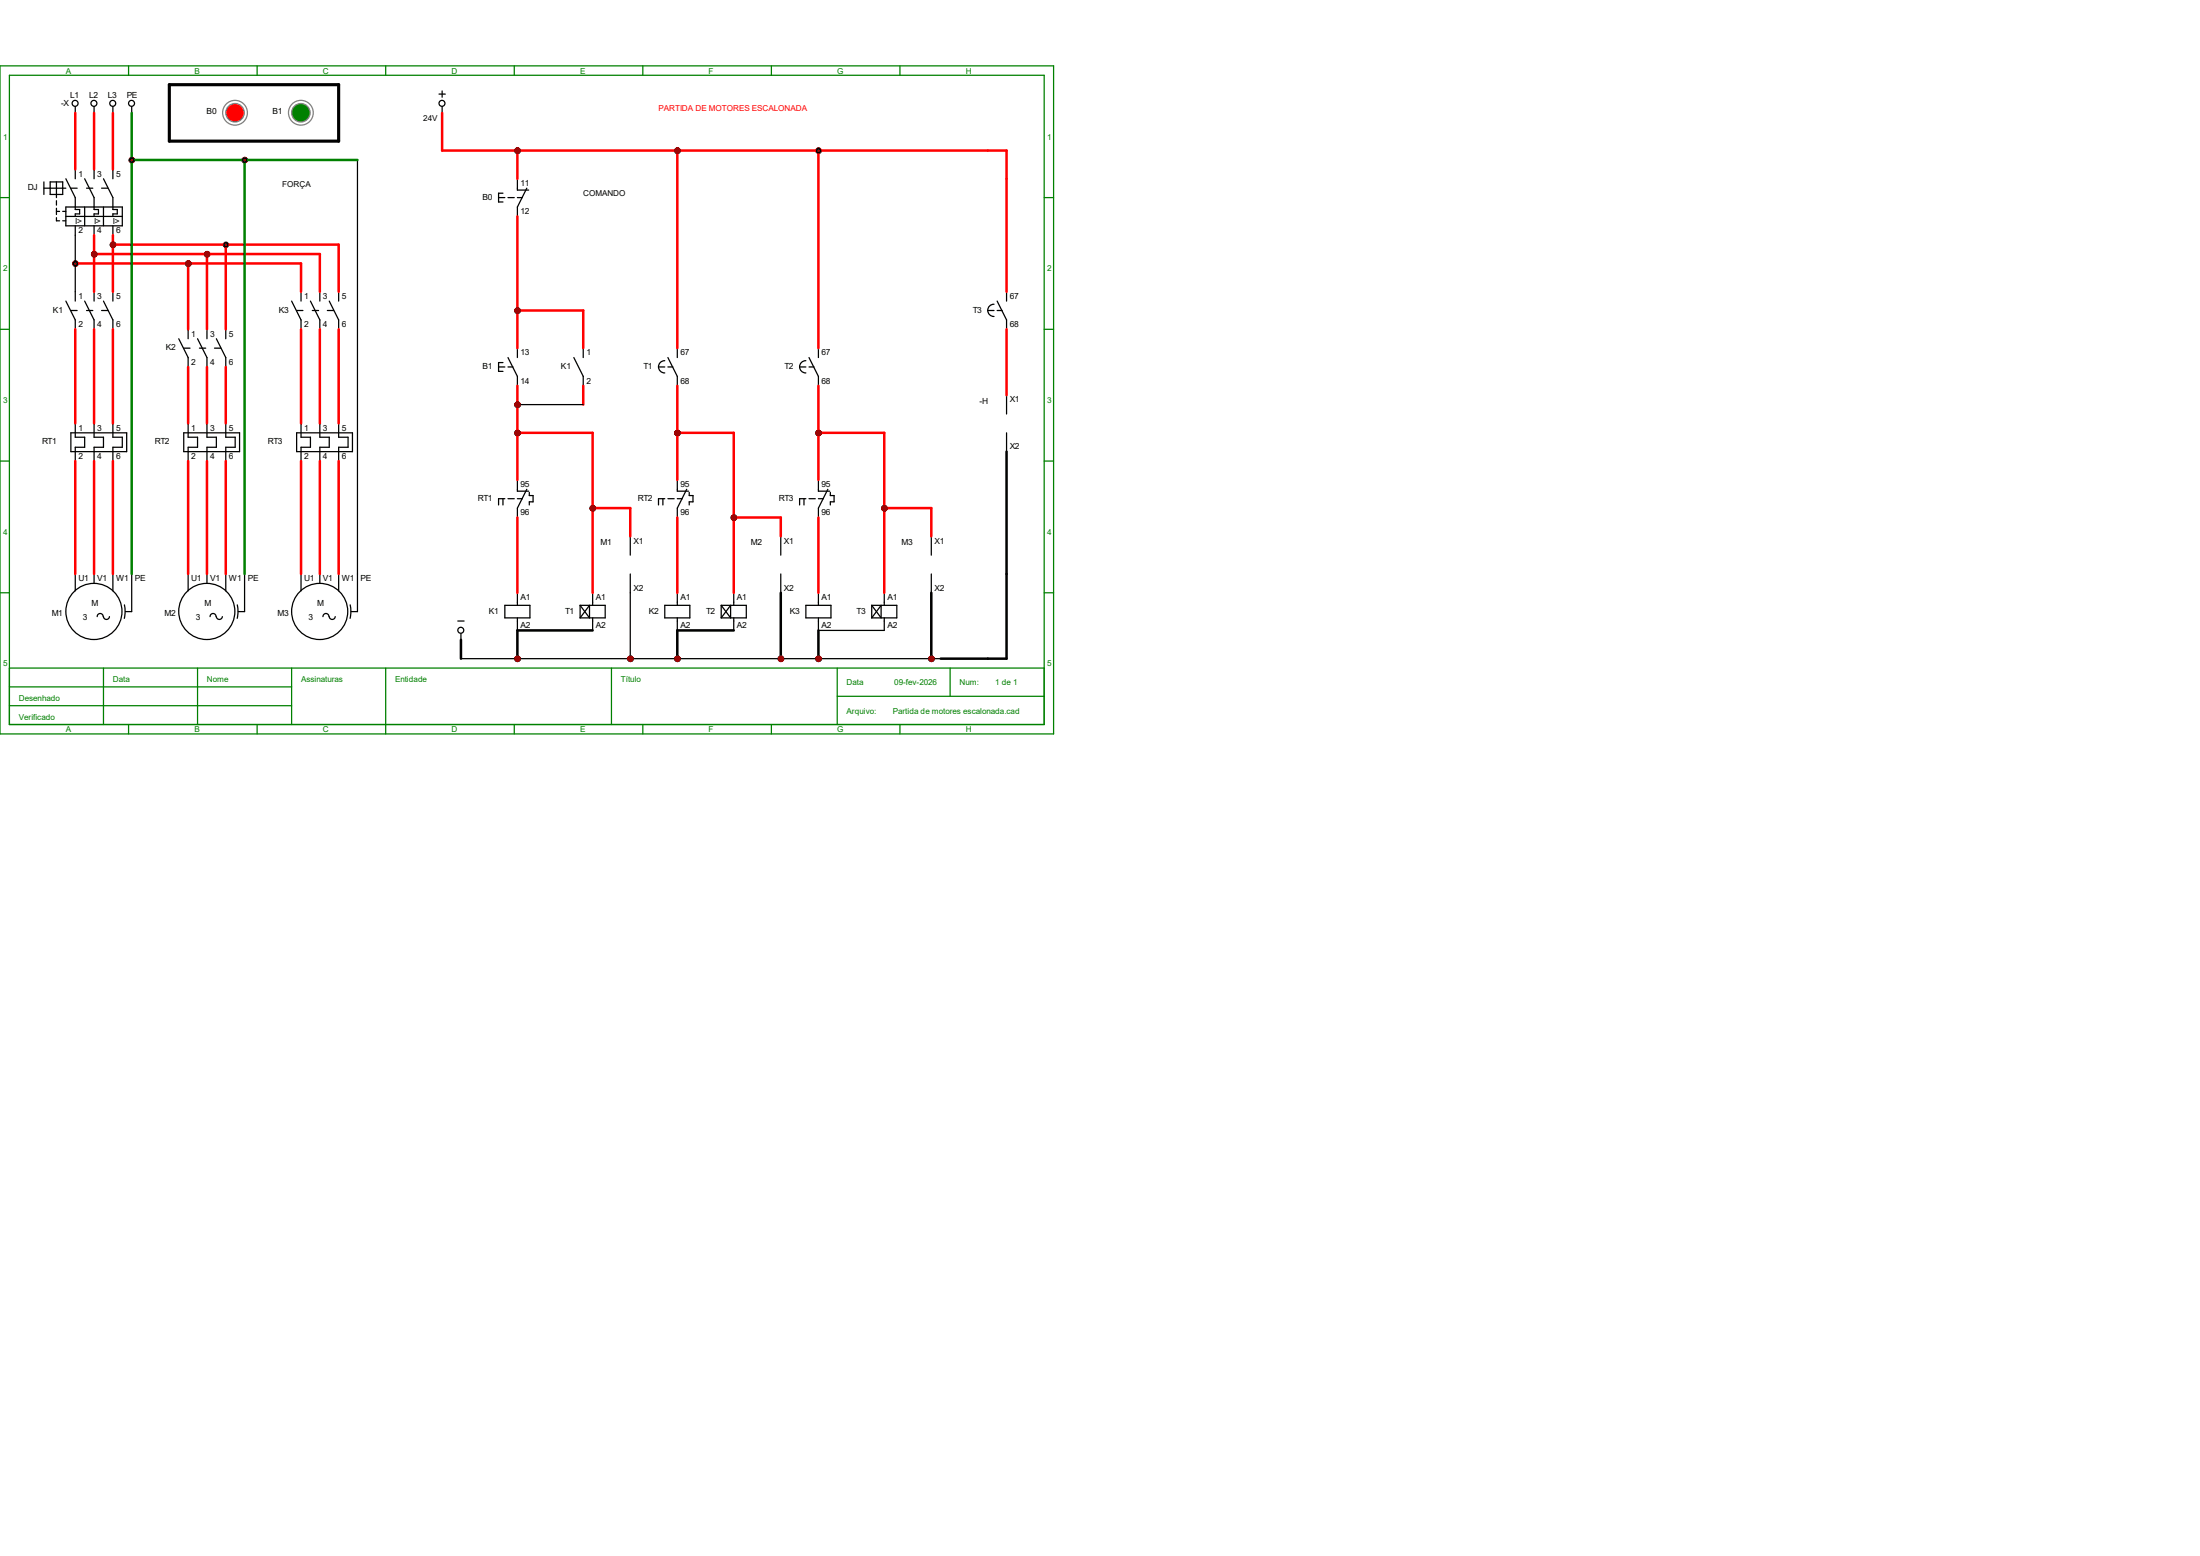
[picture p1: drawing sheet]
<svg xmlns="http://www.w3.org/2000/svg" width="297mm" height="210mm" viewBox="0 0 297 210" stroke-linecap="round" stroke-linejoin="round" font-family="sans-serif">
<g fill="none" stroke="#008000" stroke-width=".17">
<path d="M0 8.9h142.2v90.2h-142.2zM1.3 10.2h139.7v87.6h-139.7zM17.4 8.9v1.3M34.7 8.9v1.3M52.1 8.9v1.3M69.4 8.9v1.3M86.8 8.9v1.3M104.1 8.9v1.3M121.5 8.9v1.3M0 26.7h1.3M141 26.7h1.2M0 44.4h1.3"/>
<path d="M141 44.4h1.2M0 62.2h1.3M141 62.2h1.2M0 80h1.3M1.3 90.2h139.7M1.3 92.7h38.1M1.3 95.2h38.1M14 90.2v7.6M17.4 97.8v1.3M26.7 90.2v7.6M34.7 97.8v1.3M39.4 90.2v7.6"/>
<path d="M52.1 90.2v8.9M69.4 97.8v1.3M82.5 90.2v7.6M86.8 97.8v1.3M104.1 97.8v1.3M113 94h28M113 90.2v7.6M121.5 97.8v1.3M128.3 90.2v3.8M141 80h1.2"/>
</g>
<g fill="none" stroke="#000" stroke-width=".17">
<path d="M10.2 14.4v.8M12.7 14.4v.8M15.2 14.4v.8M17.8 14.4v.8M5.9 24.6v1.6M5.9 25.4h3M6.8 24.6h1.7v1.6h-1.7zM7.6 24.6v2.1M7.6 27.1v.6M7.6 28.1v.9M7.6 29.4v.4h.4M7.6 28.5h.4"/>
<path d="M8.5 28.5h.4M8.5 29.8h.4M8.9 24.1l1.3 2.6v1.6h.6v.6h-.6v.3M8.9 27.9h7.6v2.6h-7.6zM8.9 29.2h7.6M9.6 25.4h.8M10.2 22.9v1.2M10.2 30.5v1.2M10.2 39.4v1.2M11.4 24.1l1.3 2.6v1.6h.6v.6h-.6v.3M11.4 27.9v2.6M11.7 25.4h.8"/>
<path d="M12.7 22.9v1.2M12.7 30.5v1.2M12.7 39.4v1.2M13.7 25.4h.9M14 24.1l1.2 2.6v1.6h.6v.6h-.6v.3M14 27.9v2.6M15.2 22.9v1.2M15.2 30.5v1.2M15.2 39.4v1.2M40.6 39.4v1.2M43.2 39.4v1.2M45.7 39.4v1.2"/>
<path d="M8.9 40.6l1.3 2.6v1.2M9.6 41.9h.8M9.6 58.4h7.5v2.6h-7.5zM10.2 57.1v1.9h1.2v1.4h-1.2v1.8M11.4 40.6l1.3 2.6v1.2M11.7 41.9h.8M12.7 57.1v1.9h1.3v1.4h-1.3v1.8M13.7 41.9h.9M14 40.6l1.2 2.6v1.2M15.2 57.1v1.9h1.3v1.4h-1.3v1.8M24.1 45.7l1.3 2.6v1.2M24.8 47h.9"/>
<path d="M24.8 58.4h7.5v2.6h-7.5zM25.4 44.4v1.3M25.4 57.1v1.9h1.3v1.4h-1.3v1.8M26.7 45.7l1.2 2.6v1.2M26.9 47h.9M27.9 44.4v1.3M27.9 57.1v1.9h1.3v1.4h-1.3v1.8M29 47h.8M29.2 45.7l1.3 2.6v1.2M30.5 44.4v1.3M30.5 57.1v1.9h1.2v1.4h-1.2v1.8M39.4 40.6l1.2 2.6v1.2"/>
<path d="M40 41.9h.9M40 58.4h7.6v2.6h-7.6zM40.6 57.1v1.9h1.3v1.4h-1.3v1.8M41.9 40.6l1.3 2.6v1.2M42.2 41.9h.8M43.2 57.1v1.9h1.2v1.4h-1.2v1.8M44.2 41.9h.8M44.4 40.6l1.3 2.6v1.2M45.7 57.1v1.9h1.3v1.4h-1.3v1.8M10.2 77.5v2.3M12.7 77.5v1.2M15.2 77.5v2.3"/>
<path d="M17.8 77.5v5h-.9M25.4 77.5v2.3M27.9 77.5v1.2M30.5 77.5v2.3M33 77.5v5h-.8M40.6 77.5v2.3M43.2 77.5v1.2M45.7 77.5v2.3M48.3 77.5v5h-.9M13.9 83.2a.4 .4 0 0 0-.4-.4 .4 .4 0 0 0-.4 .4M14.8 83.2a.4 .4 0 0 1-.4 .4 .4 .4 0 0 1-.4-.4M16.8 81.6l.1 .9-.1 1"/>
<path d="M29.2 83.2a.4 .4 0 0 0-.4-.4 .4 .4 0 0 0-.4 .4M30 83.2a.4 .4 0 0 1-.4 .4 .4 .4 0 0 1-.4-.4M32 81.6l.1 .9-.1 1M44.4 83.2a.4 .4 0 0 0-.4-.4 .4 .4 0 0 0-.4 .4M45.3 83.2a.4 .4 0 0 1-.4 .4 .4 .4 0 0 1-.5-.4M47.3 81.6l.1 .9-.1 1"/>
<circle cx="10.1" cy="13.9" r=".4"/>
<circle cx="12.7" cy="13.9" r=".4"/>
<circle cx="15.2" cy="13.9" r=".4"/>
<circle cx="17.8" cy="13.9" r=".4"/>
<circle cx="12.7" cy="82.5" r="3.8"/>
<circle cx="27.9" cy="82.5" r="3.8"/>
<circle cx="43.2" cy="82.5" r="3.8"/>
</g>
<g fill="#f00" stroke="#800000" stroke-width=".17">
<circle cx="10.2" cy="35.6" r=".28"/>
<circle cx="12.7" cy="34.3" r=".28"/>
<circle cx="15.3" cy="33" r=".28"/>
<circle cx="25.4" cy="35.6" r=".28"/>
<circle cx="28" cy="34.3" r=".28"/>
<circle cx="30.5" cy="33" r=".28"/>
<circle cx="17.8" cy="21.6" r=".28"/>
<circle cx="33" cy="21.6" r=".28"/>
</g>
<g fill="none" stroke="#000" stroke-width=".17">
<path d="M59.3 12.7h.8M59.7 12.3v.8M59.7 14.4v.8M61.8 83.8h.9M62.2 85.5v.9M68.2 81.7h3.3v1.7h-3.3zM69.8 80v1.7M69.8 83.4v1.7M78.3 81.7h3.4v1.7h-3.4M78.3 81.7v1.7M78.3 81.7l1.3 1.7v-1.7l-1.3 1.7M80 80v1.7"/>
<path d="M80 83.4v1.7M89.7 81.7h3.4v1.7h-3.4zM91.4 80v1.7M91.4 83.4v1.7M108.8 81.7h3.4v1.7h-3.4zM110.5 80v1.7M110.5 83.4v1.7"/>
<circle cx="59.7" cy="13.9" r=".4"/>
<circle cx="62.2" cy="85.1" r=".4"/>
</g>
<g fill="#f00" stroke="#800000" stroke-width=".17">
<circle cx="69.9" cy="88.9" r=".28"/>
<circle cx="91.5" cy="88.9" r=".28"/>
<circle cx="110.5" cy="88.9" r=".28"/>
</g>
<g fill="none" stroke="#000" stroke-width=".17">
<path d="M67.3 26.7h.9M67.9 26.1h-.6v1.2h.6M68.6 26.7h.8M69.8 24.1v1.6h1.6M69.8 26.7h.7M71.1 25.4l-1.3 2.5v1.3M67.3 49.5h.9M67.9 48.9h-.6v1.2h.6M68.6 48.3l1.2 2.5v1.3M68.6 49.5h.7M69.8 47v1.3M77.5 48.3l1.2 2.5v1.3"/>
<path d="M78.7 47v1.3M88.9 49.5h.8M89.7 48.7a.83 .83 0 0 0-.8 .8 .83 .83 0 0 0 .8 .8M90.2 48.3l1.2 2.5v1.3M90.2 49.5h.6M91.4 47v1.3M107.9 49.5h.9M108.8 48.7a.83 .83 0 0 0-.8 .8 .83 .83 0 0 0 .8 .8M109.2 48.3l1.3 2.5v1.3M109.2 49.5h.7M110.5 47v1.3M67.9 67.3v.9"/>
<path d="M68.2 67.3h-.9v.9M68.6 67.3h.8M69.8 64.8v1.5h1.6M69.8 67.3h.7M71.1 66l-1.3 2.6v1.2M71.5 66.5v.4h.5v.8h-.5v.5M89.5 67.3v.9M89.7 67.3h-.8v.9M90.2 67.3h.8M91.4 64.8v1.5h1.6M91.4 67.3h.7M92.7 66l-1.3 2.6v1.2"/>
<path d="M93 66.5v.4h.6v.8h-.6v.5M108.5 67.3v.9M108.8 67.3h-.9v.9M109.2 67.3h.9M110.5 64.8v1.5h1.5M110.5 67.3h.7M111.8 66l-1.3 2.6v1.2M112.1 66.5v.4h.5v.8h-.5v.5"/>
</g>
<g fill="#f00" stroke="#800000" stroke-width=".17">
<circle cx="69.9" cy="20.3" r=".28"/>
<circle cx="91.5" cy="20.3" r=".28"/>
<circle cx="110.5" cy="20.3" r=".28"/>
<circle cx="91.5" cy="58.4" r=".28"/>
<circle cx="69.9" cy="58.4" r=".28"/>
<circle cx="69.9" cy="54.6" r=".28"/>
</g>
<path d="M135.9 39.4v1.2M133.3 41.9h.9M134.2 41.1a.83 .83 0 0 0-.8 .8 .83 .83 0 0 0 .8 .8M134.6 40.6l1.3 2.6v1.2M134.6 41.9h.7M97.4 81.7h3.4v1.7h-3.4M97.4 81.7v1.7M97.4 81.7l1.2 1.7v-1.7l-1.2 1.7M99.1 80v1.7M99.1 83.4v1.7" fill="none" stroke="#000" stroke-width=".17"/>
<circle cx="31.7" cy="15.2" r="1.67" fill="none" stroke="#808080" stroke-width=".17"/>
<circle cx="31.7" cy="15.2" r="1.25" fill="#f00" stroke="#808080" stroke-width=".17"/>
<circle cx="40.6" cy="15.2" r="1.67" fill="none" stroke="#808080" stroke-width=".17"/>
<circle cx="40.6" cy="15.2" r="1.25" fill="#008000" stroke="#808080" stroke-width=".17"/>
<path d="M22.9 11.4h22.8v7.6h-22.8z" fill="none" stroke="#000" stroke-width=".42"/>
<path d="M117.7 81.7h3.4v1.7h-3.4M117.7 81.7v1.7M117.7 81.7l1.3 1.7v-1.7l-1.3 1.7M119.4 80v1.7M119.4 83.4v1.7" fill="none" stroke="#000" stroke-width=".17"/>
<g fill="#f00" stroke="#800000" stroke-width=".17">
<circle cx="69.9" cy="41.9" r=".28"/>
<circle cx="110.5" cy="58.4" r=".28"/>
</g>
<path d="M85.1 72.4v2.5M85.1 77.5v2.5M105.4 72.4v2.5M105.4 77.5v2.5M125.7 72.4v2.5M125.7 77.5v2.5" fill="none" stroke="#000" stroke-width=".17"/>
<g fill="#f00" stroke="#800000" stroke-width=".17">
<circle cx="80" cy="68.6" r=".28"/>
<circle cx="99.1" cy="69.9" r=".28"/>
<circle cx="119.4" cy="68.6" r=".28"/>
<circle cx="105.4" cy="88.9" r=".28"/>
<circle cx="125.8" cy="88.9" r=".28"/>
</g>
<circle cx="85.1" cy="88.9" r=".28" fill="#f00" stroke="#000" stroke-width=".17"/>
<path d="M135.9 53.3v2.6M135.9 58.4v2.6" fill="none" stroke="#000" stroke-width=".17"/>
<g fill="#f00" stroke="#800000" stroke-width=".34">
<circle cx="10.2" cy="35.6" r=".28"/>
<circle cx="12.7" cy="34.3" r=".28"/>
<circle cx="15.3" cy="33" r=".28"/>
<circle cx="25.4" cy="35.6" r=".28"/>
<circle cx="28" cy="34.3" r=".28"/>
<circle cx="30.5" cy="33" r=".28"/>
<circle cx="17.8" cy="21.6" r=".28"/>
<circle cx="33" cy="21.6" r=".28"/>
<circle cx="69.9" cy="88.9" r=".28"/>
<circle cx="91.5" cy="88.9" r=".28"/>
<circle cx="110.5" cy="88.9" r=".28"/>
<circle cx="69.9" cy="20.3" r=".28"/>
<circle cx="91.5" cy="20.3" r=".28"/>
<circle cx="110.5" cy="20.3" r=".28"/>
<circle cx="91.5" cy="58.4" r=".28"/>
<circle cx="69.9" cy="58.4" r=".28"/>
<circle cx="69.9" cy="54.6" r=".28"/>
<circle cx="69.9" cy="41.9" r=".28"/>
<circle cx="110.5" cy="58.4" r=".28"/>
<circle cx="80" cy="68.6" r=".28"/>
<circle cx="99.1" cy="69.9" r=".28"/>
<circle cx="119.4" cy="68.6" r=".28"/>
<circle cx="105.4" cy="88.9" r=".28"/>
<circle cx="125.8" cy="88.9" r=".28"/>
<circle cx="85.1" cy="88.9" r=".28"/>
</g>
<circle cx="30.5" cy="33" r=".28" fill="#f00" stroke="#008000" stroke-width=".17"/>
<path d="M10.2 31.7v7.7" fill="none" stroke="#000" stroke-width=".17"/>
<g fill="none" stroke="#f00" stroke-width=".34">
<path d="M10.2 15.2v7.7M12.7 15.2v7.7M15.2 15.2v7.7M10.2 35.6h30.4v3.8M12.7 31.7v7.7M15.2 31.7v7.7M10.2 44.4v12.7M12.7 44.4v12.7M15.2 44.4v12.7M25.4 49.5v7.6M27.9 49.5v7.6M30.5 49.5v7.6"/>
<path d="M40.6 44.4v12.7M43.2 44.4v12.7M45.7 44.4v12.7M10.2 62.2v15.3M12.7 62.2v15.3M15.2 62.2v15.3M25.4 62.2v15.3M27.9 62.2v15.3M30.5 62.2v15.3M40.6 62.2v15.3M43.2 62.2v15.3M45.7 62.2v15.3"/>
</g>
<circle cx="10.2" cy="35.6" r=".28" fill="#800000" stroke="#000" stroke-width=".17"/>
<path d="M12.7 34.3h30.5v5.1M15.2 33h30.5v6.4M25.4 35.6v8.8M27.9 34.3v10.1M30.5 33v11.4" fill="none" stroke="#f00" stroke-width=".34"/>
<g fill="#800000" stroke="#800000" stroke-width=".34">
<circle cx="12.7" cy="34.3" r=".28"/>
<circle cx="15.3" cy="33" r=".28"/>
<circle cx="25.4" cy="35.6" r=".28"/>
<circle cx="28" cy="34.3" r=".28"/>
</g>
<circle cx="30.5" cy="33" r=".28" fill="#800000" stroke="#000" stroke-width=".17"/>
<path d="M17.8 15.2v62.3M17.8 21.6h30.5" fill="none" stroke="#008000" stroke-width=".34"/>
<path d="M48.3 21.6v55.9" fill="none" stroke="#000" stroke-width=".17"/>
<circle cx="17.8" cy="21.6" r=".28" fill="#800000" stroke="#000" stroke-width=".17"/>
<path d="M33 21.6v55.9" fill="none" stroke="#008000" stroke-width=".34"/>
<circle cx="33" cy="21.6" r=".28" fill="#800000" stroke="#000" stroke-width=".17"/>
<path d="M135.9 77.5v11.4h-8.9M62.2 86.4v2.5M80 85.1h-10.2v3.8M99.1 85.1h-7.7v3.8M110.5 85.1v3.8" fill="none" stroke="#000" stroke-width=".34"/>
<path d="M62.2 88.9h64.8M110.5 85.1h8.9" fill="none" stroke="#000" stroke-width=".17"/>
<g fill="#800000" stroke="#800000" stroke-width=".34">
<circle cx="69.9" cy="88.9" r=".28"/>
<circle cx="91.5" cy="88.9" r=".28"/>
<circle cx="110.5" cy="88.9" r=".28"/>
<circle cx="69.9" cy="20.3" r=".28"/>
<circle cx="91.5" cy="20.3" r=".28"/>
</g>
<path d="M59.7 15.2v5.1h76.2v3.8M69.8 20.3v3.8M91.4 20.3v26.7M110.5 20.3v26.7M69.8 52.1v12.7M69.8 69.8v10.2" fill="none" stroke="#f00" stroke-width=".34"/>
<circle cx="110.5" cy="20.3" r=".28" fill="#800000" stroke="#000" stroke-width=".17"/>
<g fill="none" stroke="#f00" stroke-width=".34">
<path d="M69.8 29.2v17.8M135.9 24.1v15.3M69.8 58.4h10.2v21.6M69.8 41.9h8.9v5.1M78.7 52.1v2.5M91.4 52.1v12.7M91.4 58.4h7.7v21.6M110.5 52.1v12.7M110.5 58.4h8.9v21.6M135.9 44.4v8.9M80 68.6h5.1v3.8M91.4 69.8v10.2"/>
<path d="M99.1 69.8h6.3v2.6M110.5 69.8v10.2M119.4 68.6h6.3v3.8"/>
</g>
<g fill="#800000" stroke="#800000" stroke-width=".34">
<circle cx="91.5" cy="58.4" r=".28"/>
<circle cx="69.9" cy="58.4" r=".28"/>
<circle cx="69.9" cy="54.6" r=".28"/>
<circle cx="69.9" cy="41.9" r=".28"/>
<circle cx="110.5" cy="58.4" r=".28"/>
<circle cx="80" cy="68.6" r=".28"/>
<circle cx="99.1" cy="69.9" r=".28"/>
<circle cx="119.4" cy="68.6" r=".28"/>
<circle cx="105.4" cy="88.9" r=".28"/>
<circle cx="125.8" cy="88.9" r=".28"/>
<circle cx="85.1" cy="88.9" r=".28"/>
</g>
<path d="M69.8 54.6h8.9M85.1 80v8.9" fill="none" stroke="#000" stroke-width=".17"/>
<path d="M135.9 61v16.5M105.4 80v8.9M125.7 80v8.9" fill="none" stroke="#000" stroke-width=".34"/>
<g font-size="1.1" fill="#008000">
<text x="8.9" y="9.9">A</text>
<text x="26.2" y="9.9">B</text>
<text x="43.6" y="9.9">C</text>
<text x="61" y="9.9">D</text>
<text x="78.3" y="9.9">E</text>
<text x="95.7" y="9.9">F</text>
<text x="113" y="9.9">G</text>
<text x="130.4" y="9.9">H</text>
<text x=".4" y="18.8">1</text>
<text x="141.4" y="18.8">1</text>
<text x=".4" y="36.6">2</text>
<text x="141.4" y="36.6">2</text>
<text x=".4" y="54.4">3</text>
<text x="141.4" y="54.4">3</text>
<text x=".4" y="72.2">4</text>
<text x="141.4" y="72.2">4</text>
<text x=".4" y="90">5</text>
<text x="141.4" y="90">5</text>
<text x="2.5" y="94.6">Desenhado</text>
<text x="15.2" y="92.1">Data</text>
<text x="27.9" y="92.1">Nome</text>
<text x="40.6" y="92.1">Assinaturas</text>
<text x="53.3" y="92.1">Entidade</text>
<text x="83.8" y="92.1">Título</text>
<text x="114.3" y="92.5">Data</text>
<text x="120.7" y="92.5">09-fev-2026</text>
<text x="129.5" y="92.5">Num:</text>
<text x="134.4" y="92.5">1 de 1</text>
<text x="2.5" y="97.2">Verificado</text>
<text x="8.9" y="98.8">A</text>
<text x="26.2" y="98.8">B</text>
<text x="43.6" y="98.8">C</text>
<text x="61" y="98.8">D</text>
<text x="78.3" y="98.8">E</text>
<text x="95.7" y="98.8">F</text>
<text x="113" y="98.8">G</text>
<text x="114.3" y="96.3">Arquivo:</text>
<text x="120.5" y="96.3">Partida de motores escalonada.cad</text>
<text x="130.4" y="98.8">H</text>
</g>
<g font-size="1.1">
<text x="8.3" y="14.3">-X</text>
<text x="9.5" y="13.3">L1</text>
<text x="12" y="13.3">L2</text>
<text x="14.6" y="13.3">L3</text>
<text x="17.1" y="13.3">PE</text>
<text x="27.9" y="15.4">B0</text>
<text x="36.8" y="15.4">B1</text>
<text x="57.1" y="16.3">24V</text>
<text x="10.6" y="23.8">1</text>
<text x="13.1" y="23.8">3</text>
<text x="15.7" y="23.8">5</text>
<text x="3.8" y="25.7">DJ</text>
<text x="38.1" y="25.2">FORÇA</text>
<text x="65.1" y="27">B0</text>
<text x="70.3" y="25.1">11</text>
<text x="70.3" y="28.9">12</text>
<text x="78.7" y="26.5">COMANDO</text>
<text x="10.2" y="30.2">I&gt;</text>
<text x="10.6" y="31.5">2</text>
<text x="12.7" y="30.2">I&gt;</text>
<text x="13.1" y="31.5">4</text>
<text x="15.2" y="30.2">I&gt;</text>
<text x="15.7" y="31.5">6</text>
<text x="10.6" y="40.3">1</text>
<text x="13.1" y="40.3">3</text>
<text x="15.7" y="40.3">5</text>
<text x="41.1" y="40.3">1</text>
<text x="43.6" y="40.3">3</text>
<text x="46.1" y="40.3">5</text>
<text x="136.3" y="40.3">67</text>
<text x="7.2" y="42.2">K1</text>
<text x="10.6" y="44.2">2</text>
<text x="13.1" y="44.2">4</text>
<text x="15.7" y="44.2">6</text>
<text x="22.4" y="47.3">K2</text>
<text x="25.8" y="45.4">1</text>
<text x="28.4" y="45.4">3</text>
<text x="30.9" y="45.4">5</text>
<text x="37.6" y="42.2">K3</text>
<text x="41.1" y="44.2">2</text>
<text x="43.6" y="44.2">4</text>
<text x="46.1" y="44.2">6</text>
<text x="70.3" y="48">13</text>
<text x="79.2" y="48">1</text>
<text x="91.9" y="48">67</text>
<text x="110.9" y="48">67</text>
<text x="131.3" y="42.2">T3</text>
<text x="136.3" y="44.2">68</text>
<text x="25.8" y="49.2">2</text>
<text x="28.4" y="49.2">4</text>
<text x="30.9" y="49.2">6</text>
<text x="65.1" y="49.8">B1</text>
<text x="70.3" y="51.8">14</text>
<text x="75.7" y="49.8">K1</text>
<text x="79.2" y="51.8">2</text>
<text x="86.9" y="49.8">T1</text>
<text x="91.9" y="51.8">68</text>
<text x="105.9" y="49.8">T2</text>
<text x="110.9" y="51.8">68</text>
<text x="5.7" y="60">RT1</text>
<text x="10.6" y="58.1">1</text>
<text x="13.1" y="58.1">3</text>
<text x="15.7" y="58.1">5</text>
<text x="20.9" y="60">RT2</text>
<text x="25.8" y="58.1">1</text>
<text x="28.4" y="58.1">3</text>
<text x="30.9" y="58.1">5</text>
<text x="36.2" y="60">RT3</text>
<text x="41.1" y="58.1">1</text>
<text x="43.6" y="58.1">3</text>
<text x="46.1" y="58.1">5</text>
<text x="132.2" y="54.5">-H</text>
<text x="136.3" y="54.3">X1</text>
<text x="10.6" y="61.9">2</text>
<text x="13.1" y="61.9">4</text>
<text x="15.7" y="61.9">6</text>
<text x="25.8" y="61.9">2</text>
<text x="28.4" y="61.9">4</text>
<text x="30.9" y="61.9">6</text>
<text x="41.1" y="61.9">2</text>
<text x="43.6" y="61.9">4</text>
<text x="46.1" y="61.9">6</text>
<text x="70.3" y="65.7">95</text>
<text x="91.9" y="65.7">95</text>
<text x="110.9" y="65.7">95</text>
<text x="136.3" y="60.7">X2</text>
<text x="64.5" y="67.6">RT1</text>
<text x="70.3" y="69.6">96</text>
<text x="86.1" y="67.6">RT2</text>
<text x="91.9" y="69.6">96</text>
<text x="105.2" y="67.6">RT3</text>
<text x="110.9" y="69.6">96</text>
<text x="81.1" y="73.5">M1</text>
<text x="85.5" y="73.4">X1</text>
<text x="101.4" y="73.5">M2</text>
<text x="105.8" y="73.4">X1</text>
<text x="121.7" y="73.5">M3</text>
<text x="126.2" y="73.4">X1</text>
<text x="7" y="83.1">M1</text>
<text x="10.6" y="78.4">U1</text>
<text x="11.2" y="83.7">3</text>
<text x="12.4" y="81.8">M</text>
<text x="13.1" y="78.4">V1</text>
<text x="15.7" y="78.4">W1</text>
<text x="18.2" y="78.4">PE</text>
<text x="22.2" y="83.1">M2</text>
<text x="25.8" y="78.4">U1</text>
<text x="26.4" y="83.7">3</text>
<text x="27.6" y="81.8">M</text>
<text x="28.4" y="78.4">V1</text>
<text x="30.9" y="78.4">W1</text>
<text x="33.4" y="78.4">PE</text>
<text x="37.5" y="83.1">M3</text>
<text x="41.1" y="78.4">U1</text>
<text x="41.7" y="83.7">3</text>
<text x="42.8" y="81.8">M</text>
<text x="43.6" y="78.4">V1</text>
<text x="46.1" y="78.4">W1</text>
<text x="48.7" y="78.4">PE</text>
<text x="66" y="82.8">K1</text>
<text x="70.3" y="81">A1</text>
<text x="76.3" y="82.8">T1</text>
<text x="80.4" y="81">A1</text>
<text x="85.5" y="79.7">X2</text>
<text x="87.6" y="82.8">K2</text>
<text x="91.9" y="81">A1</text>
<text x="95.3" y="82.8">T2</text>
<text x="99.5" y="81">A1</text>
<text x="105.8" y="79.7">X2</text>
<text x="106.6" y="82.8">K3</text>
<text x="110.9" y="81">A1</text>
<text x="115.7" y="82.8">T3</text>
<text x="119.8" y="81">A1</text>
<text x="126.2" y="79.7">X2</text>
<text x="70.3" y="84.8">A2</text>
<text x="80.4" y="84.8">A2</text>
<text x="91.9" y="84.8">A2</text>
<text x="99.5" y="84.8">A2</text>
<text x="110.9" y="84.8">A2</text>
<text x="119.8" y="84.8">A2</text>
</g>
<text font-size="1.1" fill="#f00" x="88.9" y="15">PARTIDA DE MOTORES ESCALONADA</text>
</svg>
